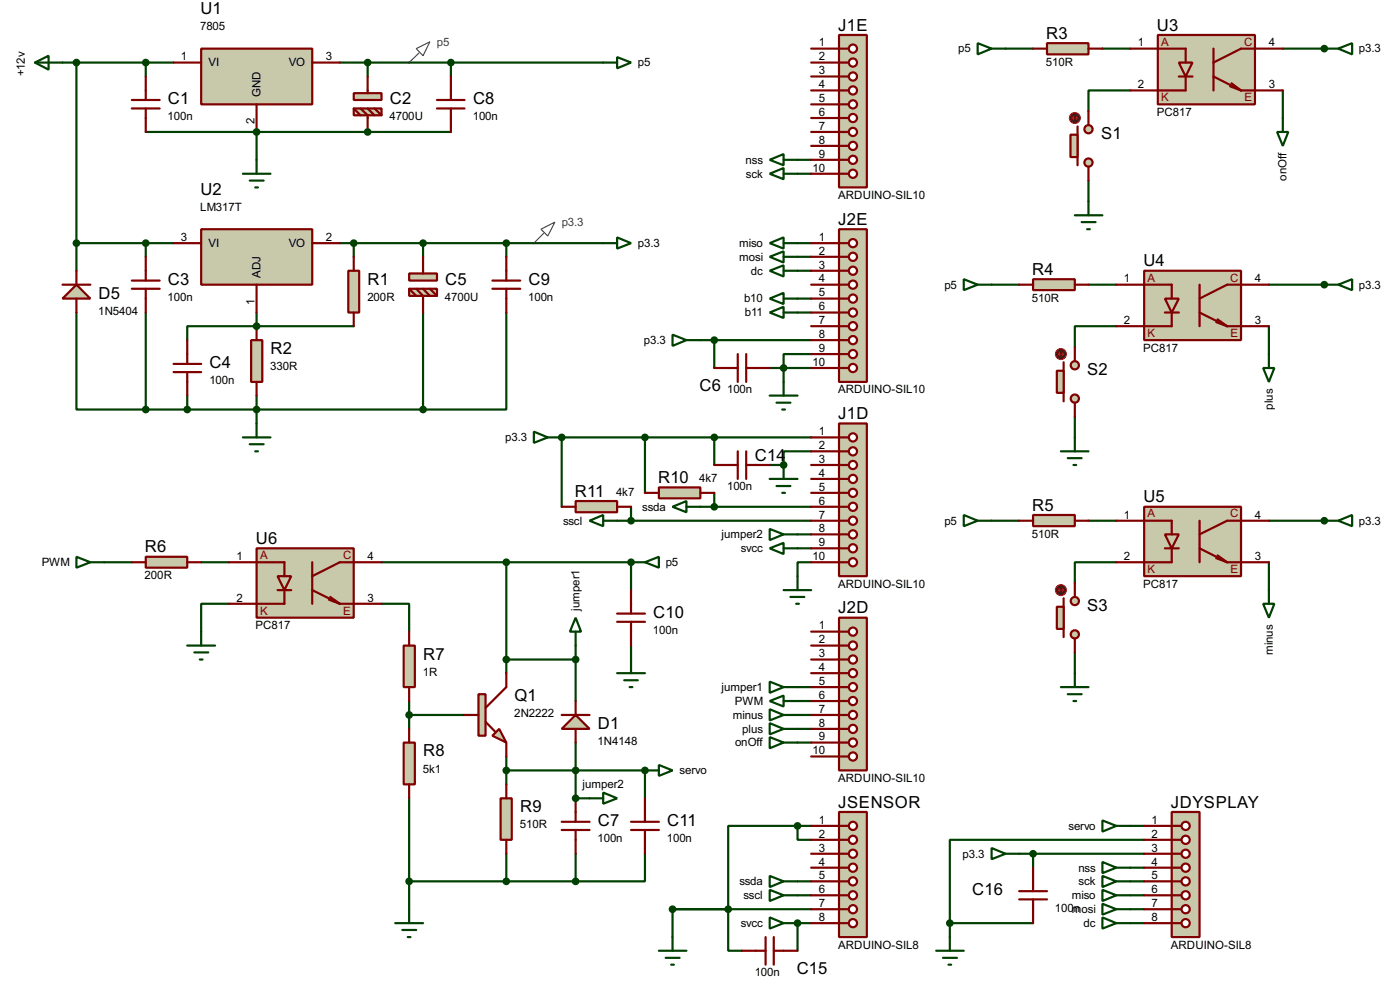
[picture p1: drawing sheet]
<svg xmlns="http://www.w3.org/2000/svg" width="256mm" height="180mm" viewBox="0 0 256 180" stroke-linecap="round" stroke-linejoin="round" font-family="sans-serif">
<path d="M31.8 11.5h-5.1v2.5M62.3 11.5h5.1v2.5M47 24.2v5.1" fill="none" stroke="#004000" stroke-width=".4"/>
<circle cx="47" cy="24.2" r=".2" fill="#004000"/>
<path d="M67.4 11.5h7.6M26.7 24.2h20.3M31.8 44.5h-5.1v2.5M47 57.2v2.5M62.3 44.5h15.2v2.5M77.5 57.2v17.8h-43.2v-2.6M97.8 44.5h12.7M47 72.4v5.1" fill="none" stroke="#004000" stroke-width=".4"/>
<circle cx="47" cy="59.7" r=".2" fill="#004000"/>
<g fill="none" stroke="#004000" stroke-width=".4">
<path d="M75 11.5h35.5M82.6 11.5v2.5M184.2 8.9h5.1M202 8.9h5.1M235 16.6v5M47 24.2h20.4M64.8 59.7h-30.5v2.6M64.8 44.5v2.5M181.7 52.1h5M199.4 52.1h5.1M232.5 59.7v5.1M181.7 95.3h5"/>
<path d="M199.4 95.3h5.1M19.1 102.9h5.1M36.9 102.9h5.1M42 110.5h-5.1v5.1M69.9 110.5h5.1v5.1M69.9 102.9h22.9v20.3M232.5 102.9v5.1M75 128.3v5.1M75 130.9h10.1M92.8 138.5v5.1M105.5 135.9v5.1h-12.7M75 146.1v20.3"/>
<path d="M92.8 156.3v5h-17.8"/>
</g>
<circle cx="67.4" cy="24.2" r=".2" fill="#004000"/>
<path d="M67.4 24.2h15.2M92.8 57.2v17.8h-15.3M92.8 102.9h22.8" fill="none" stroke="#004000" stroke-width=".4"/>
<circle cx="115.6" cy="102.9" r=".2" fill="#004000"/>
<path d="M235 8.9h7.6M115.6 102.9v5.1M115.6 118.2v2.5" fill="none" stroke="#004000" stroke-width=".4"/>
<circle cx="242.6" cy="8.9" r=".2" fill="#004000"/>
<path d="M232.5 52.1h10.1" fill="none" stroke="#004000" stroke-width=".4"/>
<circle cx="242.6" cy="52.1" r=".2" fill="#004000"/>
<path d="M232.5 95.3h10.1" fill="none" stroke="#004000" stroke-width=".4"/>
<circle cx="242.6" cy="95.3" r=".2" fill="#004000"/>
<g fill="none" stroke="#004000" stroke-width=".4">
<path d="M11.5 11.5h15.2M146.1 29.3h2.5M146.1 31.8h2.5M14 57.2v17.8h12.7M26.7 57.2v17.8M77.5 44.5h20.3M92.8 44.5v2.5M146.1 44.5h2.5M146.1 47h2.5M146.1 49.6h2.5M146.1 54.7h2.5M146.1 57.2h2.5"/>
<path d="M26.7 75h7.6M128.3 62.3h20.3M130.9 62.3v5.1M141 67.4h7.6M148.6 64.8h-5v5.1M148.6 82.6h-5v2.5M146.1 100.4h2.5M146.1 135.9h2.5M146.1 133.4h2.5M146.1 130.9h2.5M146.1 128.3h2.5M146.1 151.2v2.5h2.5"/>
<path d="M146.1 151.2h-12.7v15.2h-10.2v5.1M146.1 151.2h2.5M207.1 151.2h2.5M207.1 158.8h2.5M146.1 161.3h2.5M146.1 163.9h2.5M207.1 161.3h2.5M207.1 163.9h2.5M207.1 166.4h2.5M207.1 169h2.5"/>
</g>
<circle cx="143.6" cy="85.1" r=".2" fill="#004000"/>
<path d="M141 85.1h2.6M148.6 80.1h-17.7v5M146.1 169h2.5" fill="none" stroke="#004000" stroke-width=".4"/>
<circle cx="146.1" cy="169" r=".2" fill="#004000"/>
<g fill="none" stroke="#004000" stroke-width=".4">
<path d="M102.9 80.1h28M113.1 95.3h35.5M115.6 92.8v2.5M118.2 80.1v10.1M128.3 92.8h20.3M130.9 90.2v2.6M186.7 156.3h22.9M189.3 156.3v2.5M209.6 153.7h-35.6v15.3M123.2 166.4h25.4M133.4 166.4v7.6h2.5M146.1 169v5"/>
<path d="M174 169v2.5M174 169h15.3"/>
</g>
<circle cx="102.9" cy="80.1" r=".2" fill="#004000"/>
<path d="M14 11.5v38.1M14 44.5h12.7M102.9 80.1v12.7M105.5 118.2v10.1M92.8 120.7h12.7M146.1 125.8h2.5M105.5 141v5.1" fill="none" stroke="#004000" stroke-width=".4"/>
<circle cx="105.5" cy="146.1" r=".2" fill="#004000"/>
<path d="M207.1 16.6h-7.7v3.8M199.4 33.1v3.8M204.5 59.7h-7.6v3.9M196.9 76.3v3.8M146.1 97.8h2.5M196.9 119.4v3.8M204.5 102.9h-7.6v3.8M105.5 146.1h2.5M105.5 141h12.7" fill="none" stroke="#004000" stroke-width=".4"/>
<circle cx="118.2" cy="141" r=".2" fill="#004000"/>
<path d="M148.6 102.9h-2.5v2.6M105.5 156.3v5M118.2 156.3v5h-12.7M118.2 141v5.1M92.8 161.3h12.7" fill="none" stroke="#004000" stroke-width=".4"/>
<path d="M36.9 8.9h20.3v10.2h-20.3z" fill="#c8c8aa" stroke="#800000" stroke-width=".4"/>
<path d="M24.2 18.3h5.1M24.2 19.9h5.1M26.7 14v4.3M26.7 19.9v4.3M31.8 11.5h5.1M47 19.1v5.1M57.2 11.5h5.1" fill="none" stroke="#800000" stroke-width=".4"/>
<path d="M6.4 11.5l2.5-1.3v2.6zM6.4 11.5h5.1" fill="none" stroke="#004000" stroke-width=".4"/>
<circle cx="26.7" cy="11.5" r=".5" fill="#004000" stroke="#004000" stroke-width=".4"/>
<g fill="#c8c8aa" stroke="#800000" stroke-width=".4">
<path d="M64.8 17.1h5.1v1.2h-5.1z"/>
<path d="M64.8 19.9h5.1v1.2h-5.1z"/>
</g>
<path d="M64.8 19.9l1.3 1.2M66.1 19.9l1.3 1.2v3.1M67.4 14v3.1M67.4 19.9l1.2 1.2M68.6 19.9l1.3 1.2" fill="none" stroke="#800000" stroke-width=".4"/>
<path d="M110.5 11.5h2.6M113.1 10.5l2.5 1-2.5 1zM44.5 31.8h5.1M45.8 33.1h2.5M46.8 34.3h.5M47 29.3v2.5" fill="none" stroke="#004000" stroke-width=".4"/>
<g fill="#004000" stroke="#004000" stroke-width=".4">
<circle cx="67.3" cy="11.5" r=".5"/>
<circle cx="47" cy="24.2" r=".5"/>
</g>
<path d="M36.9 42h20.3v10.1h-20.3z" fill="#c8c8aa" stroke="#800000" stroke-width=".4"/>
<path d="M24.2 52.9h5.1M24.2 51.4h5.1M26.7 47v4.4M26.7 52.9v4.3M31.8 44.5h5.1M47 52.1v5.1M57.2 44.5h5.1M31.8 66.6h5.1M31.8 68.1h5.1M34.3 62.3v4.3M34.3 68.1v4.3" fill="none" stroke="#800000" stroke-width=".4"/>
<g fill="#004000" stroke="#004000" stroke-width=".4">
<circle cx="26.7" cy="44.5" r=".5"/>
<circle cx="47" cy="75" r=".5"/>
<circle cx="34.3" cy="75" r=".5"/>
</g>
<path d="M47 77.5v2.6M44.5 80.1h5.1M45.8 81.3h2.5M46.8 82.6h.5" fill="none" stroke="#004000" stroke-width=".4"/>
<g fill="#c8c8aa" stroke="#800000" stroke-width=".4">
<path d="M75 50.1h5.1v1.3h-5.1z"/>
<path d="M75 52.9h5.1v1.3h-5.1z"/>
</g>
<path d="M75 52.9l1.3 1.3M76.3 52.9l1.2 1.3v3M77.5 47v3.1M77.5 52.9l1.3 1.3M78.8 52.9l1.3 1.3" fill="none" stroke="#800000" stroke-width=".4"/>
<path d="M110.5 44.5h2.6M113.1 43.5l2.5 1-2.5 1z" fill="none" stroke="#004000" stroke-width=".4"/>
<g fill="#004000" stroke="#004000" stroke-width=".4">
<circle cx="77.5" cy="75" r=".5"/>
<circle cx="64.8" cy="44.5" r=".5"/>
<circle cx="77.5" cy="44.5" r=".5"/>
</g>
<path d="M76.3 8.9l2.5-1.2-1.3 2.5zM76.8 9.7l-1.8 1.8M99.1 42l2.6-1.3-1.3 2.5zM99.6 42.7l-1.8 1.8" fill="none" stroke="#0000c0" stroke-width=".2"/>
<path d="M46 62.3h2.1v7.6h-2.1z" fill="#c8c8aa" stroke="#800000" stroke-width=".4"/>
<path d="M47 59.7v2.6M47 69.9v2.5" fill="none" stroke="#800000" stroke-width=".4"/>
<circle cx="47" cy="59.7" r=".5" fill="#004000" stroke="#004000" stroke-width=".4"/>
<path d="M63.8 49.6h2v7.6h-2z" fill="#c8c8aa" stroke="#800000" stroke-width=".4"/>
<path d="M64.8 47v2.6M64.8 57.2v2.5" fill="none" stroke="#800000" stroke-width=".4"/>
<path d="M212.1 6.4h17.8v12.7h-17.8z" fill="#c8c8aa" stroke="#800000" stroke-width=".4"/>
<path d="M216 11.5h2.5l-1.3 2.5z" fill="#c8c8aa" stroke="#800000" stroke-width=".4"/>
<path d="M207.1 8.9h10.1v2.6M216 14h2.5M217.2 14v2.6h-10.1M222.3 8.9v7.7M222.3 14l5.1 2.6M225.4 15.8l2 .8M225.6 15.3l1.8 1.3M227.4 16.6h7.6M235 8.9h-7.6l-5.1 2.6" fill="none" stroke="#800000" stroke-width=".4"/>
<path d="M191.8 7.9h7.6v2.1h-7.6z" fill="#c8c8aa" stroke="#800000" stroke-width=".4"/>
<path d="M189.3 8.9h2.5M199.4 8.9h2.6" fill="none" stroke="#800000" stroke-width=".4"/>
<path d="M179.1 7.9l2.6 1-2.6 1.1zM181.7 8.9h2.5M242.6 8.9h2.6M245.2 8.9l2.5-1v2.1zM196.9 39.4h5.1M199.4 36.9v2.5M234 24.2h2l-1 2.5zM235 21.6v2.6M198.2 40.7h2.5M199.2 42h.5" fill="none" stroke="#004000" stroke-width=".4"/>
<path d="M209.6 49.6h17.8v12.7h-17.8z" fill="#c8c8aa" stroke="#800000" stroke-width=".4"/>
<path d="M213.4 54.7h2.6l-1.3 2.5z" fill="#c8c8aa" stroke="#800000" stroke-width=".4"/>
<path d="M204.5 52.1h10.2v2.6M213.4 57.2h2.6M214.7 57.2v2.5h-10.2M219.8 52.1v7.6M219.8 57.2l5 2.5M222.8 59l2 .7M223.1 58.5l1.7 1.2M224.8 59.7h7.7M232.5 52.1h-7.7l-5 2.6" fill="none" stroke="#800000" stroke-width=".4"/>
<path d="M189.3 51.1h7.6v2h-7.6z" fill="#c8c8aa" stroke="#800000" stroke-width=".4"/>
<path d="M186.7 52.1h2.6M196.9 52.1h2.5" fill="none" stroke="#800000" stroke-width=".4"/>
<path d="M176.6 51.1l2.5 1-2.5 1zM179.1 52.1h2.6M242.6 52.1h2.6M245.2 52.1l2.5-1v2zM231.4 67.4h2.1l-1 2.5zM232.5 64.8v2.6M194.4 82.6h5M195.6 83.9h2.6M196.7 85.1h.5M196.9 80.1v2.5" fill="none" stroke="#004000" stroke-width=".4"/>
<path d="M209.6 92.8h17.8v12.7h-17.8z" fill="#c8c8aa" stroke="#800000" stroke-width=".4"/>
<path d="M213.4 97.8h2.6l-1.3 2.6z" fill="#c8c8aa" stroke="#800000" stroke-width=".4"/>
<path d="M204.5 95.3h10.2v2.5M219.8 95.3v7.6M232.5 95.3h-7.7l-5 2.5M213.4 100.4h2.6M214.7 100.4v2.5h-10.2M219.8 100.4l5 2.5M222.8 102.2l2 .7M223.1 101.7l1.7 1.2M224.8 102.9h7.7" fill="none" stroke="#800000" stroke-width=".4"/>
<path d="M189.3 94.3h7.6v2h-7.6z" fill="#c8c8aa" stroke="#800000" stroke-width=".4"/>
<path d="M186.7 95.3h2.6M196.9 95.3h2.5" fill="none" stroke="#800000" stroke-width=".4"/>
<path d="M176.6 94.3l2.5 1-2.5 1zM179.1 95.3h2.6M242.6 95.3h2.6M245.2 95.3l2.5-1v2zM231.4 110.5h2.1l-1 2.6zM232.5 108v2.5M194.4 125.8h5M195.6 127.1h2.6M196.7 128.3h.5M196.9 123.2v2.6" fill="none" stroke="#004000" stroke-width=".4"/>
<path d="M47 100.4h17.8v12.7h-17.8z" fill="#c8c8aa" stroke="#800000" stroke-width=".4"/>
<path d="M50.9 105.5h2.5l-1.3 2.5z" fill="#c8c8aa" stroke="#800000" stroke-width=".4"/>
<path d="M42 102.9h10.1v2.6M50.9 108h2.5M52.1 108v2.5h-10.1M57.2 102.9v7.6M57.2 108l5.1 2.5M60.3 109.8l2 .7M60.5 109.3l1.8 1.2M62.3 110.5h7.6M69.9 102.9h-7.6l-5.1 2.6" fill="none" stroke="#800000" stroke-width=".4"/>
<path d="M26.7 101.9h7.6v2h-7.6z" fill="#c8c8aa" stroke="#800000" stroke-width=".4"/>
<path d="M24.2 102.9h2.5M34.3 102.9h2.6" fill="none" stroke="#800000" stroke-width=".4"/>
<path d="M14 101.9l2.6 1-2.6 1zM16.6 102.9h2.5M34.3 118.2h5.1M35.6 119.4h2.6M36.9 115.6v2.6M115.6 102.9h2.6M118.2 102.9l2.5-1v2zM36.6 120.7h.5" fill="none" stroke="#004000" stroke-width=".4"/>
<path d="M74 118.2h2v7.6h-2z" fill="#c8c8aa" stroke="#800000" stroke-width=".4"/>
<path d="M75 115.6v2.6M75 125.8v2.5" fill="none" stroke="#800000" stroke-width=".4"/>
<path d="M74 135.9h2v7.7h-2z" fill="#c8c8aa" stroke="#800000" stroke-width=".4"/>
<path d="M75 133.4v2.5M75 143.6v2.5" fill="none" stroke="#800000" stroke-width=".4"/>
<path d="M72.4 169h5.1M73.7 170.2h2.6M74.7 171.5h.5M75 166.4v2.6" fill="none" stroke="#004000" stroke-width=".4"/>
<path d="M90.2 134.7l1.3-1.3 1.3 2.5z" fill="#c8c8aa" stroke="#800000" stroke-width=".4"/>
<path d="M87.7 127.1h1.3v7.6h-1.3z" fill="#c8c8aa" stroke="#800000" stroke-width=".4"/>
<path d="M85.1 130.9h2.6M89 132.1l1.7 1.8M92.8 123.2v2.6l-3.8 3.8M92.8 135.9v2.6" fill="none" stroke="#800000" stroke-width=".4"/>
<circle cx="74.9" cy="130.9" r=".5" fill="#004000" stroke="#004000" stroke-width=".4"/>
<path d="M91.7 146.1h2.1v7.6h-2.1z" fill="#c8c8aa" stroke="#800000" stroke-width=".4"/>
<path d="M92.8 143.6v2.5M92.8 153.7v2.6M102.9 150.4h5.1M102.9 151.9h5.1M105.5 146.1v4.3M105.5 151.9v4.4" fill="none" stroke="#800000" stroke-width=".4"/>
<g fill="#004000" stroke="#004000" stroke-width=".4">
<circle cx="74.9" cy="161.3" r=".5"/>
<circle cx="92.7" cy="141" r=".5"/>
<circle cx="92.7" cy="161.3" r=".5"/>
</g>
<path d="M105.5 130.9l2.5 2.5h-5.1z" fill="#c8c8aa" stroke="#800000" stroke-width=".4"/>
<path d="M102.9 130.9h5.1M105.5 128.3v2.6M105.5 133.4v2.5" fill="none" stroke="#800000" stroke-width=".4"/>
<g fill="#004000" stroke="#004000" stroke-width=".4">
<circle cx="105.4" cy="141" r=".5"/>
<circle cx="92.7" cy="120.7" r=".5"/>
<circle cx="92.7" cy="102.9" r=".5"/>
</g>
<path d="M118.2 141h2.5M120.7 140l2.5 1-2.5 1z" fill="none" stroke="#004000" stroke-width=".4"/>
<path d="M153.7 6.4h5.1v27.9h-5.1z" fill="#c8c8aa" stroke="#800000" stroke-width=".4"/>
<path d="M153.7 8.9h1.8" fill="none" stroke="#800000" stroke-width=".4"/>
<circle cx="156.2" cy="8.9" r=".75" fill="#feffff" stroke="#800000" stroke-width=".4"/>
<path d="M153.7 11.5h1.8" fill="none" stroke="#800000" stroke-width=".4"/>
<circle cx="156.2" cy="11.5" r=".75" fill="#feffff" stroke="#800000" stroke-width=".4"/>
<path d="M153.7 14h1.8" fill="none" stroke="#800000" stroke-width=".4"/>
<circle cx="156.2" cy="14" r=".75" fill="#feffff" stroke="#800000" stroke-width=".4"/>
<path d="M153.7 16.6h1.8" fill="none" stroke="#800000" stroke-width=".4"/>
<circle cx="156.2" cy="16.6" r=".75" fill="#feffff" stroke="#800000" stroke-width=".4"/>
<path d="M153.7 19.1h1.8" fill="none" stroke="#800000" stroke-width=".4"/>
<circle cx="156.2" cy="19.1" r=".75" fill="#feffff" stroke="#800000" stroke-width=".4"/>
<path d="M153.7 21.6h1.8" fill="none" stroke="#800000" stroke-width=".4"/>
<circle cx="156.2" cy="21.6" r=".75" fill="#feffff" stroke="#800000" stroke-width=".4"/>
<path d="M153.7 24.2h1.8" fill="none" stroke="#800000" stroke-width=".4"/>
<circle cx="156.2" cy="24.2" r=".75" fill="#feffff" stroke="#800000" stroke-width=".4"/>
<path d="M153.7 26.7h1.8" fill="none" stroke="#800000" stroke-width=".4"/>
<circle cx="156.2" cy="26.7" r=".75" fill="#feffff" stroke="#800000" stroke-width=".4"/>
<path d="M153.7 29.3h1.8" fill="none" stroke="#800000" stroke-width=".4"/>
<circle cx="156.2" cy="29.3" r=".75" fill="#feffff" stroke="#800000" stroke-width=".4"/>
<path d="M153.7 31.8h1.8" fill="none" stroke="#800000" stroke-width=".4"/>
<circle cx="156.2" cy="31.8" r=".75" fill="#feffff" stroke="#800000" stroke-width=".4"/>
<path d="M148.6 8.9h5.1M148.6 11.5h5.1M148.6 14h5.1M148.6 16.6h5.1M148.6 19.1h5.1M148.6 21.6h5.1M148.6 24.2h5.1M148.6 26.7h5.1M148.6 29.3h5.1M148.6 31.8h5.1" fill="none" stroke="#800000" stroke-width=".4"/>
<path d="M153.7 42h5.1v27.9h-5.1z" fill="#c8c8aa" stroke="#800000" stroke-width=".4"/>
<path d="M153.7 44.5h1.8" fill="none" stroke="#800000" stroke-width=".4"/>
<circle cx="156.2" cy="44.5" r=".75" fill="#feffff" stroke="#800000" stroke-width=".4"/>
<path d="M153.7 47h1.8" fill="none" stroke="#800000" stroke-width=".4"/>
<circle cx="156.2" cy="47" r=".75" fill="#feffff" stroke="#800000" stroke-width=".4"/>
<path d="M153.7 49.6h1.8" fill="none" stroke="#800000" stroke-width=".4"/>
<circle cx="156.2" cy="49.6" r=".75" fill="#feffff" stroke="#800000" stroke-width=".4"/>
<path d="M153.7 52.1h1.8" fill="none" stroke="#800000" stroke-width=".4"/>
<circle cx="156.2" cy="52.1" r=".75" fill="#feffff" stroke="#800000" stroke-width=".4"/>
<path d="M153.7 54.7h1.8" fill="none" stroke="#800000" stroke-width=".4"/>
<circle cx="156.2" cy="54.7" r=".75" fill="#feffff" stroke="#800000" stroke-width=".4"/>
<path d="M153.7 57.2h1.8" fill="none" stroke="#800000" stroke-width=".4"/>
<circle cx="156.2" cy="57.2" r=".75" fill="#feffff" stroke="#800000" stroke-width=".4"/>
<path d="M153.7 59.7h1.8" fill="none" stroke="#800000" stroke-width=".4"/>
<circle cx="156.2" cy="59.7" r=".75" fill="#feffff" stroke="#800000" stroke-width=".4"/>
<path d="M153.7 62.3h1.8" fill="none" stroke="#800000" stroke-width=".4"/>
<circle cx="156.2" cy="62.3" r=".75" fill="#feffff" stroke="#800000" stroke-width=".4"/>
<path d="M153.7 64.8h1.8" fill="none" stroke="#800000" stroke-width=".4"/>
<circle cx="156.2" cy="64.8" r=".75" fill="#feffff" stroke="#800000" stroke-width=".4"/>
<path d="M153.7 67.4h1.8" fill="none" stroke="#800000" stroke-width=".4"/>
<circle cx="156.2" cy="67.4" r=".75" fill="#feffff" stroke="#800000" stroke-width=".4"/>
<path d="M148.6 44.5h5.1M148.6 47h5.1M148.6 49.6h5.1M148.6 52.1h5.1M148.6 54.7h5.1M148.6 57.2h5.1M148.6 59.7h5.1M148.6 62.3h5.1M148.6 64.8h5.1M148.6 67.4h5.1" fill="none" stroke="#800000" stroke-width=".4"/>
<path d="M153.7 77.5h5.1v28h-5.1z" fill="#c8c8aa" stroke="#800000" stroke-width=".4"/>
<path d="M153.7 80.1h1.8" fill="none" stroke="#800000" stroke-width=".4"/>
<circle cx="156.2" cy="80.1" r=".75" fill="#feffff" stroke="#800000" stroke-width=".4"/>
<path d="M153.7 82.6h1.8" fill="none" stroke="#800000" stroke-width=".4"/>
<circle cx="156.2" cy="82.6" r=".75" fill="#feffff" stroke="#800000" stroke-width=".4"/>
<path d="M153.7 85.1h1.8" fill="none" stroke="#800000" stroke-width=".4"/>
<circle cx="156.2" cy="85.1" r=".75" fill="#feffff" stroke="#800000" stroke-width=".4"/>
<path d="M153.7 87.7h1.8" fill="none" stroke="#800000" stroke-width=".4"/>
<circle cx="156.2" cy="87.7" r=".75" fill="#feffff" stroke="#800000" stroke-width=".4"/>
<path d="M153.7 90.2h1.8" fill="none" stroke="#800000" stroke-width=".4"/>
<circle cx="156.2" cy="90.2" r=".75" fill="#feffff" stroke="#800000" stroke-width=".4"/>
<path d="M153.7 92.8h1.8" fill="none" stroke="#800000" stroke-width=".4"/>
<circle cx="156.2" cy="92.8" r=".75" fill="#feffff" stroke="#800000" stroke-width=".4"/>
<path d="M153.7 95.3h1.8" fill="none" stroke="#800000" stroke-width=".4"/>
<circle cx="156.2" cy="95.3" r=".75" fill="#feffff" stroke="#800000" stroke-width=".4"/>
<path d="M153.7 97.8h1.8" fill="none" stroke="#800000" stroke-width=".4"/>
<circle cx="156.2" cy="97.8" r=".75" fill="#feffff" stroke="#800000" stroke-width=".4"/>
<path d="M153.7 100.4h1.8" fill="none" stroke="#800000" stroke-width=".4"/>
<circle cx="156.2" cy="100.4" r=".75" fill="#feffff" stroke="#800000" stroke-width=".4"/>
<path d="M153.7 102.9h1.8" fill="none" stroke="#800000" stroke-width=".4"/>
<circle cx="156.2" cy="102.9" r=".75" fill="#feffff" stroke="#800000" stroke-width=".4"/>
<path d="M148.6 80.1h5.1M148.6 82.6h5.1M148.6 85.1h5.1M148.6 87.7h5.1M148.6 90.2h5.1M148.6 92.8h5.1M148.6 95.3h5.1M148.6 97.8h5.1M148.6 100.4h5.1M148.6 102.9h5.1" fill="none" stroke="#800000" stroke-width=".4"/>
<path d="M153.7 113.1h5.1v27.9h-5.1z" fill="#c8c8aa" stroke="#800000" stroke-width=".4"/>
<path d="M153.7 115.6h1.8" fill="none" stroke="#800000" stroke-width=".4"/>
<circle cx="156.2" cy="115.6" r=".75" fill="#feffff" stroke="#800000" stroke-width=".4"/>
<path d="M153.7 118.2h1.8" fill="none" stroke="#800000" stroke-width=".4"/>
<circle cx="156.2" cy="118.2" r=".75" fill="#feffff" stroke="#800000" stroke-width=".4"/>
<path d="M153.7 120.7h1.8" fill="none" stroke="#800000" stroke-width=".4"/>
<circle cx="156.2" cy="120.7" r=".75" fill="#feffff" stroke="#800000" stroke-width=".4"/>
<path d="M153.7 123.2h1.8" fill="none" stroke="#800000" stroke-width=".4"/>
<circle cx="156.2" cy="123.2" r=".75" fill="#feffff" stroke="#800000" stroke-width=".4"/>
<path d="M153.7 125.8h1.8" fill="none" stroke="#800000" stroke-width=".4"/>
<circle cx="156.2" cy="125.8" r=".75" fill="#feffff" stroke="#800000" stroke-width=".4"/>
<path d="M153.7 128.3h1.8" fill="none" stroke="#800000" stroke-width=".4"/>
<circle cx="156.2" cy="128.3" r=".75" fill="#feffff" stroke="#800000" stroke-width=".4"/>
<path d="M153.7 130.9h1.8" fill="none" stroke="#800000" stroke-width=".4"/>
<circle cx="156.2" cy="130.9" r=".75" fill="#feffff" stroke="#800000" stroke-width=".4"/>
<path d="M153.7 133.4h1.8" fill="none" stroke="#800000" stroke-width=".4"/>
<circle cx="156.2" cy="133.4" r=".75" fill="#feffff" stroke="#800000" stroke-width=".4"/>
<path d="M153.7 135.9h1.8" fill="none" stroke="#800000" stroke-width=".4"/>
<circle cx="156.2" cy="135.9" r=".75" fill="#feffff" stroke="#800000" stroke-width=".4"/>
<path d="M153.7 138.5h1.8" fill="none" stroke="#800000" stroke-width=".4"/>
<circle cx="156.2" cy="138.5" r=".75" fill="#feffff" stroke="#800000" stroke-width=".4"/>
<g fill="none" stroke="#800000" stroke-width=".4">
<path d="M80.1 19.9h5M80.1 18.3h5M82.6 14v4.3M82.6 19.9v4.3M90.2 52.9h5.1M90.2 51.4h5.1M92.8 47v4.4M92.8 52.9v4.3M113.1 113.8h5.1M113.1 112.3h5.1M115.6 108v4.3M115.6 113.8v4.4"/>
<path d="M148.6 115.6h5.1M148.6 118.2h5.1M148.6 120.7h5.1M148.6 123.2h5.1M148.6 125.8h5.1M148.6 128.3h5.1M148.6 130.9h5.1M148.6 133.4h5.1M148.6 135.9h5.1M148.6 138.5h5.1"/>
</g>
<g fill="#004000" stroke="#004000" stroke-width=".4">
<circle cx="82.6" cy="11.5" r=".5"/>
<circle cx="67.3" cy="24.2" r=".5"/>
<circle cx="115.6" cy="102.9" r=".5"/>
<circle cx="242.6" cy="8.9" r=".5"/>
<circle cx="242.6" cy="52.1" r=".5"/>
<circle cx="242.6" cy="95.3" r=".5"/>
</g>
<path d="M113.1 123.2h5.1M114.4 124.5h2.5M115.4 125.8h.5M115.6 120.7v2.5M141 134.9l2.6 1-2.6 1.1zM141 132.4l2.6 1-2.6 1zM141 129.8l2.6 1.1-2.6 1zM141 128.3l2.6-1v2zM143.6 135.9h2.5M143.6 133.4h2.5M143.6 130.9h2.5M143.6 128.3h2.5" fill="none" stroke="#004000" stroke-width=".4"/>
<path d="M153.7 148.6h5.1v22.9h-5.1z" fill="#c8c8aa" stroke="#800000" stroke-width=".4"/>
<path d="M153.7 151.2h1.8" fill="none" stroke="#800000" stroke-width=".4"/>
<circle cx="156.2" cy="151.2" r=".75" fill="#feffff" stroke="#800000" stroke-width=".4"/>
<path d="M153.7 153.7h1.8" fill="none" stroke="#800000" stroke-width=".4"/>
<circle cx="156.2" cy="153.7" r=".75" fill="#feffff" stroke="#800000" stroke-width=".4"/>
<path d="M153.7 156.3h1.8" fill="none" stroke="#800000" stroke-width=".4"/>
<circle cx="156.2" cy="156.3" r=".75" fill="#feffff" stroke="#800000" stroke-width=".4"/>
<path d="M153.7 158.8h1.8" fill="none" stroke="#800000" stroke-width=".4"/>
<circle cx="156.2" cy="158.8" r=".75" fill="#feffff" stroke="#800000" stroke-width=".4"/>
<path d="M153.7 161.3h1.8" fill="none" stroke="#800000" stroke-width=".4"/>
<circle cx="156.2" cy="161.3" r=".75" fill="#feffff" stroke="#800000" stroke-width=".4"/>
<path d="M153.7 163.9h1.8" fill="none" stroke="#800000" stroke-width=".4"/>
<circle cx="156.2" cy="163.9" r=".75" fill="#feffff" stroke="#800000" stroke-width=".4"/>
<path d="M153.7 166.4h1.8" fill="none" stroke="#800000" stroke-width=".4"/>
<circle cx="156.2" cy="166.4" r=".75" fill="#feffff" stroke="#800000" stroke-width=".4"/>
<path d="M153.7 169h1.8" fill="none" stroke="#800000" stroke-width=".4"/>
<circle cx="156.2" cy="169" r=".75" fill="#feffff" stroke="#800000" stroke-width=".4"/>
<path d="M148.6 151.2h5.1M148.6 153.7h5.1M148.6 156.3h5.1M148.6 158.8h5.1M148.6 161.3h5.1M148.6 163.9h5.1M148.6 166.4h5.1M148.6 169h5.1" fill="none" stroke="#800000" stroke-width=".4"/>
<path d="M120.7 174h5.1M122 175.3h2.5M123 176.6h.5M123.2 171.5v2.5M141 160.3l2.6 1-2.6 1.1zM141 162.9l2.6 1-2.6 1zM141 167.9l2.6 1.1-2.6 1zM143.6 161.3h2.5M143.6 163.9h2.5M143.6 169h2.5" fill="none" stroke="#004000" stroke-width=".4"/>
<g fill="#004000" stroke="#004000" stroke-width=".4">
<circle cx="146.1" cy="151.2" r=".5"/>
<circle cx="123.2" cy="166.4" r=".5"/>
</g>
<path d="M214.7 148.6h5.1v22.9h-5.1z" fill="#c8c8aa" stroke="#800000" stroke-width=".4"/>
<path d="M214.7 151.2h1.8" fill="none" stroke="#800000" stroke-width=".4"/>
<circle cx="217.2" cy="151.2" r=".75" fill="#feffff" stroke="#800000" stroke-width=".4"/>
<path d="M214.7 153.7h1.8" fill="none" stroke="#800000" stroke-width=".4"/>
<circle cx="217.2" cy="153.7" r=".75" fill="#feffff" stroke="#800000" stroke-width=".4"/>
<path d="M214.7 156.3h1.8" fill="none" stroke="#800000" stroke-width=".4"/>
<circle cx="217.2" cy="156.3" r=".75" fill="#feffff" stroke="#800000" stroke-width=".4"/>
<path d="M214.7 158.8h1.8" fill="none" stroke="#800000" stroke-width=".4"/>
<circle cx="217.2" cy="158.8" r=".75" fill="#feffff" stroke="#800000" stroke-width=".4"/>
<path d="M214.7 161.3h1.8" fill="none" stroke="#800000" stroke-width=".4"/>
<circle cx="217.2" cy="161.3" r=".75" fill="#feffff" stroke="#800000" stroke-width=".4"/>
<path d="M214.7 163.9h1.8" fill="none" stroke="#800000" stroke-width=".4"/>
<circle cx="217.2" cy="163.9" r=".75" fill="#feffff" stroke="#800000" stroke-width=".4"/>
<path d="M214.7 166.4h1.8" fill="none" stroke="#800000" stroke-width=".4"/>
<circle cx="217.2" cy="166.4" r=".75" fill="#feffff" stroke="#800000" stroke-width=".4"/>
<path d="M214.7 169h1.8" fill="none" stroke="#800000" stroke-width=".4"/>
<circle cx="217.2" cy="169" r=".75" fill="#feffff" stroke="#800000" stroke-width=".4"/>
<path d="M209.6 151.2h5.1M209.6 153.7h5.1M209.6 156.3h5.1M209.6 158.8h5.1M209.6 161.3h5.1M209.6 163.9h5.1M209.6 166.4h5.1M209.6 169h5.1" fill="none" stroke="#800000" stroke-width=".4"/>
<g fill="none" stroke="#004000" stroke-width=".4">
<path d="M141 29.3l2.6-1.1v2.1zM141 31.8l2.6-1v2zM143.6 29.3h2.5M143.6 31.8h2.5M141 44.5l2.6-1v2zM141 47l2.6-1v2.1zM141 49.6l2.6-1v2zM141 54.7l2.6-1.1v2.1zM141 57.2l2.6-1v2zM143.6 44.5h2.5M143.6 47h2.5M143.6 49.6h2.5"/>
<path d="M143.6 54.7h2.5M143.6 57.2h2.5M108 95.3l2.5-1v2zM110.5 95.3h2.6M123.2 92.8l2.6-1.1v2.1zM125.8 92.8h2.5M141 100.4l2.6-1v2zM143.6 100.4h2.5M181.7 155.2l2.5 1.1-2.5 1zM184.2 156.3h2.5M202 150.2l2.5 1-2.5 1zM202 157.8l2.5 1-2.5 1z"/>
<path d="M204.5 151.2h2.6M204.5 158.8h2.6M171.5 174h5.1M172.8 175.3h2.5M173.8 176.6h.5M174 171.5v2.5M202 160.3l2.5 1-2.5 1.1zM202 162.9l2.5 1-2.5 1zM202 165.4l2.5 1-2.5 1zM202 167.9l2.5 1.1-2.5 1zM204.5 161.3h2.6M204.5 163.9h2.6"/>
<path d="M204.5 166.4h2.6M204.5 169h2.6"/>
</g>
<circle cx="14" cy="11.5" r=".5" fill="#004000" stroke="#004000" stroke-width=".4"/>
<path d="M11.5 54.7l2.5-2.6 2.6 2.6z" fill="#c8c8aa" stroke="#800000" stroke-width=".4"/>
<g fill="none" stroke="#800000" stroke-width=".4">
<path d="M11.5 52.1h5.1M14 49.6v2.5M14 54.7v2.5M130.9 67.4h4.3M135.2 64.8v5.1M136.7 64.8v5.1M136.7 67.4h4.3M130.9 85.1h4.3M135.2 82.6v5.1M136.7 82.6v5.1M136.7 85.1h4.3M189.3 158.8v4.3"/>
<path d="M135.9 174h4.4M140.3 171.5v5.1M141.8 171.5v5.1M141.8 174h4.3M186.7 164.6h5.1M186.7 163.1h5.1M189.3 164.6v4.4"/>
</g>
<g fill="#004000" stroke="#004000" stroke-width=".4">
<circle cx="26.7" cy="75" r=".5"/>
<circle cx="143.5" cy="67.4" r=".5"/>
<circle cx="92.7" cy="44.5" r=".5"/>
<circle cx="130.8" cy="62.3" r=".5"/>
<circle cx="143.5" cy="85.1" r=".5"/>
<circle cx="130.8" cy="80.1" r=".5"/>
<circle cx="146.1" cy="169" r=".5"/>
<circle cx="133.4" cy="166.4" r=".5"/>
<circle cx="189.2" cy="156.3" r=".5"/>
<circle cx="174" cy="169" r=".5"/>
</g>
<path d="M97.8 79l2.6 1.1-2.6 1zM123.2 61.3l2.6 1-2.6 1zM125.8 62.3h2.5M141 72.4h5.1M142.3 73.7h2.5M143.3 75h.5M143.6 69.9v2.5M100.4 80.1h2.5M141 87.7h5.1M142.3 89h2.5M143.3 90.2h.5M143.6 85.1v2.6" fill="none" stroke="#004000" stroke-width=".4"/>
<path d="M120.7 89.2h7.6v2h-7.6z" fill="#c8c8aa" stroke="#800000" stroke-width=".4"/>
<path d="M118.2 90.2h2.5M128.3 90.2h2.6" fill="none" stroke="#800000" stroke-width=".4"/>
<g fill="#004000" stroke="#004000" stroke-width=".4">
<circle cx="130.8" cy="92.8" r=".5"/>
<circle cx="118.1" cy="80.1" r=".5"/>
</g>
<path d="M105.5 91.7h7.6v2.1h-7.6z" fill="#c8c8aa" stroke="#800000" stroke-width=".4"/>
<path d="M102.9 92.8h2.6M113.1 92.8h2.5" fill="none" stroke="#800000" stroke-width=".4"/>
<g fill="#004000" stroke="#004000" stroke-width=".4">
<circle cx="115.6" cy="95.3" r=".5"/>
<circle cx="102.9" cy="80.1" r=".5"/>
<circle cx="14" cy="44.5" r=".5"/>
<circle cx="105.4" cy="120.7" r=".5"/>
<circle cx="105.4" cy="146.1" r=".5"/>
</g>
<path d="M141 96.8l2.6 1-2.6 1.1zM143.6 97.8h2.5M105.5 113.1l1 2.5h-2.1zM105.5 115.6v2.6M141 124.8l2.6 1-2.6 1zM143.6 125.8h2.5M108 146.1h2.5M110.5 145.1l2.6 1-2.6 1z" fill="none" stroke="#004000" stroke-width=".4"/>
<g fill="#c8c8aa" stroke="#800000" stroke-width=".4">
<circle cx="199.4" cy="23.7" r=".75"/>
<circle cx="199.4" cy="29.8" r=".75"/>
</g>
<path d="M197.4 23.2v7.1" fill="none" stroke="#800000" stroke-width=".4"/>
<path d="M196.1 24.7h1.3v4.1h-1.3z" fill="#c8c8aa" stroke="#800000" stroke-width=".4"/>
<path d="M199.4 20.4v2.5M199.4 30.5v2.6" fill="none" stroke="#800000" stroke-width=".4"/>
<circle cx="196.9" cy="21.6" r="1" fill="#400000" stroke="#f00" stroke-width=".2"/>
<path d="M196.4 21.6h1M196.4 21.6l.3 .3M196.7 21.4l-.3 .2M197.2 21.4l.2 .2M197.4 21.6l-.2 .3" fill="none" stroke="#f00" stroke-width=".2"/>
<g fill="#c8c8aa" stroke="#800000" stroke-width=".4">
<circle cx="196.9" cy="66.9" r=".75"/>
<circle cx="196.9" cy="73" r=".75"/>
</g>
<path d="M194.9 66.3v7.2" fill="none" stroke="#800000" stroke-width=".4"/>
<path d="M193.6 67.9h1.3v4h-1.3z" fill="#c8c8aa" stroke="#800000" stroke-width=".4"/>
<path d="M196.9 63.6v2.5M196.9 73.7v2.6" fill="none" stroke="#800000" stroke-width=".4"/>
<circle cx="194.3" cy="64.8" r="1" fill="#400000" stroke="#f00" stroke-width=".2"/>
<path d="M193.9 64.8h1M193.9 64.8l.2 .3M194.1 64.6l-.2 .2M194.6 64.6l.3 .2M194.9 64.8l-.3 .3" fill="none" stroke="#f00" stroke-width=".2"/>
<g fill="#c8c8aa" stroke="#800000" stroke-width=".4">
<circle cx="196.9" cy="110" r=".75"/>
<circle cx="196.9" cy="116.1" r=".75"/>
</g>
<path d="M194.9 109.5v7.1" fill="none" stroke="#800000" stroke-width=".4"/>
<path d="M193.6 111.1h1.3v4h-1.3z" fill="#c8c8aa" stroke="#800000" stroke-width=".4"/>
<path d="M196.9 106.7v2.6M196.9 116.9v2.5" fill="none" stroke="#800000" stroke-width=".4"/>
<circle cx="194.3" cy="108" r="1" fill="#400000" stroke="#f00" stroke-width=".2"/>
<path d="M193.9 108h1M193.9 108l.2 .3M194.1 107.8l-.2 .2M194.6 107.8l.3 .2M194.9 108l-.3 .3" fill="none" stroke="#f00" stroke-width=".2"/>
<path d="M115.6 150.4h5.1M115.6 151.9h5.1M118.2 146.1v4.3M118.2 151.9v4.4" fill="none" stroke="#800000" stroke-width=".4"/>
<g fill="#004000" stroke="#004000" stroke-width=".4">
<circle cx="118.1" cy="141" r=".5"/>
<circle cx="105.4" cy="161.3" r=".5"/>
</g>
<path d="M143.6 108h5M144.8 109.3h2.6M145.9 110.5h.5M146.1 105.5v2.5" fill="none" stroke="#004000" stroke-width=".4"/>
<g font-size="3.4">
<text x="36.7" y="2.6">U1</text>
<text x="153.6" y="5.6">J1E</text>
<text x="212" y="5.6">U3</text>
<text x="191.7" y="7.1">R3</text>
<text x="30.8" y="19.1">C1</text>
<text x="71.4" y="19.1">C2</text>
<text x="86.7" y="19.1">C8</text>
<text x="201.7" y="25.4">S1</text>
<text x="36.7" y="35.6">U2</text>
<text x="153.6" y="41.2">J2E</text>
<text x="30.8" y="52.1">C3</text>
<text x="67.4" y="52.1">R1</text>
<text x="81.6" y="52.1">C5</text>
<text x="96.8" y="52.1">C9</text>
<text x="189.1" y="50.3">R4</text>
<text x="209.5" y="48.7">U4</text>
<text x="18.1" y="54.7">D5</text>
<text x="49.6" y="64.8">R2</text>
<text x="38.4" y="67.4">C4</text>
<text x="128.2" y="71.6">C6</text>
<text x="199.2" y="68.6">S2</text>
<text x="153.6" y="76.7">J1D</text>
<text x="120.6" y="88.4">R10</text>
<text x="138.3" y="84.3">C14</text>
<text x="105.3" y="90.9">R11</text>
<text x="189.1" y="93.5">R5</text>
<text x="209.5" y="92">U5</text>
<text x="26.6" y="101.1">R6</text>
<text x="46.9" y="99.6">U6</text>
<text x="119.7" y="113.1">C10</text>
<text x="153.6" y="112.3">J2D</text>
<text x="199.2" y="111.8">S3</text>
<text x="77.5" y="120.7">R7</text>
<text x="94.3" y="128.3">Q1</text>
<text x="109.5" y="133.4">D1</text>
<text x="77.5" y="138.5">R8</text>
<text x="95.3" y="148.7">R9</text>
<text x="153.6" y="147.8">JSENSOR</text>
<text x="214.5" y="147.8">JDYSPLAY</text>
<text x="109.5" y="151.2">C7</text>
<text x="122.2" y="151.2">C11</text>
<text x="178.1" y="163.9">C16</text>
<text x="146" y="178.3">C15</text>
</g>
<g font-size="2.4">
<text x="36.7" y="5.6">7805</text>
<text x="33.2" y="11.1">1</text>
<text x="59.7" y="11.1">3</text>
<text x="150" y="8.5">1</text>
<text x="150" y="11.1">2</text>
<text x="175.6" y="9.6">p5</text>
<text x="208.5" y="8.5">1</text>
<text x="232.5" y="8.5">4</text>
<text x="249" y="9.6">p3.3</text>
<text x="4.5" y="14" transform="rotate(-90 4.5 14)">+12v</text>
<text x="38.2" y="12.2">VI</text>
<text x="47.7" y="17.8" transform="rotate(-90 47.7 17.8)">GND</text>
<text x="52.9" y="12.2">VO</text>
<text x="116.9" y="12.2">p5</text>
<text x="150" y="13.6">3</text>
<text x="150" y="16.2">4</text>
<text x="191.6" y="12">510R</text>
<text x="208.5" y="16.2">2</text>
<text x="232.5" y="16.2">3</text>
<text x="30.7" y="22">100n</text>
<text x="46.6" y="22.8" transform="rotate(-90 46.6 22.8)">2</text>
<text x="71.4" y="22">4700U</text>
<text x="86.6" y="22">100n</text>
<text x="150" y="18.7">5</text>
<text x="150" y="21.2">6</text>
<text x="150" y="23.8">7</text>
<text x="211.9" y="21.2">PC817</text>
<text x="136.6" y="30">nss</text>
<text x="150" y="26.3">8</text>
<text x="150" y="28.9">9</text>
<text x="136.7" y="32.5">sck</text>
<text x="148.9" y="31.4">10</text>
<text x="235.7" y="33" transform="rotate(-90 235.7 33)">onOf</text>
<text x="36.7" y="38.6">LM317T</text>
<text x="153.5" y="36.4">ARDUINO-SIL10</text>
<text x="33.2" y="44.1">3</text>
<text x="38.2" y="45.2">VI</text>
<text x="52.9" y="45.2">VO</text>
<text x="59.7" y="44.1">2</text>
<text x="116.9" y="45.2">p3.3</text>
<text x="135.4" y="45.2">miso</text>
<text x="135.4" y="47.7">mosi</text>
<text x="150" y="44.1">1</text>
<text x="150" y="46.6">2</text>
<text x="47.7" y="50.8" transform="rotate(-90 47.7 50.8)">ADJ</text>
<text x="137.6" y="50.3">dc</text>
<text x="150" y="49.2">3</text>
<text x="150" y="51.7">4</text>
<text x="173" y="52.8">p5</text>
<text x="205.9" y="51.7">1</text>
<text x="229.9" y="51.7">4</text>
<text x="249" y="52.8">p3.3</text>
<text x="18" y="57.6">1N5404</text>
<text x="30.7" y="55">100n</text>
<text x="46.6" y="55.8" transform="rotate(-90 46.6 55.8)">1</text>
<text x="67.3" y="55">200R</text>
<text x="81.5" y="55">4700U</text>
<text x="96.8" y="55">100n</text>
<text x="136.3" y="55.4">b10</text>
<text x="136.5" y="57.9">b11</text>
<text x="150" y="54.3">5</text>
<text x="150" y="56.8">6</text>
<text x="150" y="59.3">7</text>
<text x="189.1" y="55.2">510R</text>
<text x="205.9" y="59.3">2</text>
<text x="229.9" y="59.3">3</text>
<text x="118" y="63">p3.3</text>
<text x="150" y="61.9">8</text>
<text x="150" y="64.4">9</text>
<text x="209.4" y="64.4">PC817</text>
<text x="38.4" y="70.3">100n</text>
<text x="49.5" y="67.7">330R</text>
<text x="133.2" y="72">100n</text>
<text x="148.9" y="67">10</text>
<text x="153.5" y="72">ARDUINO-SIL10</text>
<text x="233.2" y="75" transform="rotate(-90 233.2 75)">plus</text>
<text x="92.6" y="80.8">p3.3</text>
<text x="150" y="79.7">1</text>
<text x="150" y="82.2">2</text>
<text x="128.1" y="88.2">4k7</text>
<text x="133.2" y="89.8">100n</text>
<text x="150" y="84.7">3</text>
<text x="150" y="87.3">4</text>
<text x="150" y="89.8">5</text>
<text x="112.9" y="90.8">4k7</text>
<text x="117.7" y="93.5">ssda</text>
<text x="150" y="92.4">6</text>
<text x="150" y="94.9">7</text>
<text x="205.9" y="94.9">1</text>
<text x="229.9" y="94.9">4</text>
<text x="103.2" y="96">sscl</text>
<text x="132.2" y="98.5">jumper2</text>
<text x="135.7" y="101.1">svcc</text>
<text x="150" y="97.4">8</text>
<text x="150" y="100">9</text>
<text x="173" y="96">p5</text>
<text x="189.1" y="98.4">510R</text>
<text x="249" y="96">p3.3</text>
<text x="7.6" y="103.6">PWM</text>
<text x="26.5" y="106">200R</text>
<text x="43.4" y="102.5">1</text>
<text x="67.4" y="102.5">4</text>
<text x="122" y="103.6">p5</text>
<text x="148.9" y="102.5">10</text>
<text x="153.5" y="107.6">ARDUINO-SIL10</text>
<text x="205.9" y="102.5">2</text>
<text x="209.4" y="107.6">PC817</text>
<text x="229.9" y="102.5">3</text>
<text x="43.4" y="110.1">2</text>
<text x="67.4" y="110.1">3</text>
<text x="106.2" y="111.8" transform="rotate(-90 106.2 111.8)">jumper1</text>
<text x="46.8" y="115.2">PC817</text>
<text x="119.6" y="116.1">100n</text>
<text x="150" y="115.2">1</text>
<text x="150" y="117.8">2</text>
<text x="233.2" y="119.9" transform="rotate(-90 233.2 119.9)">minus</text>
<text x="77.5" y="123.7">1R</text>
<text x="150" y="120.3">3</text>
<text x="150" y="122.8">4</text>
<text x="150" y="125.4">5</text>
<text x="94.2" y="131.3">2N2222</text>
<text x="132.2" y="126.5">jumper1</text>
<text x="134.3" y="131.6">minus</text>
<text x="134.6" y="129">PWM</text>
<text x="150" y="127.9">6</text>
<text x="150" y="130.5">7</text>
<text x="109.5" y="136.4">1N4148</text>
<text x="134.7" y="136.6">onOff</text>
<text x="136" y="134.1">plus</text>
<text x="150" y="133">8</text>
<text x="150" y="135.5">9</text>
<text x="77.5" y="141.5">5k1</text>
<text x="124.5" y="141.7">servo</text>
<text x="148.9" y="138.1">10</text>
<text x="153.5" y="143.1">ARDUINO-SIL10</text>
<text x="106.7" y="144.3">jumper2</text>
<text x="95.2" y="151.6">510R</text>
<text x="109.5" y="154.2">100n</text>
<text x="122.2" y="154.2">100n</text>
<text x="150" y="150.8">1</text>
<text x="150" y="153.3">2</text>
<text x="150" y="155.9">3</text>
<text x="195.8" y="151.9">servo</text>
<text x="211" y="150.8">1</text>
<text x="211" y="153.3">2</text>
<text x="211" y="155.9">3</text>
<text x="150" y="158.4">4</text>
<text x="150" y="160.9">5</text>
<text x="176.4" y="157">p3.3</text>
<text x="197.6" y="159.5">nss</text>
<text x="211" y="158.4">4</text>
<text x="211" y="160.9">5</text>
<text x="135.5" y="162">ssda</text>
<text x="136.2" y="164.6">sscl</text>
<text x="150" y="163.5">6</text>
<text x="150" y="166">7</text>
<text x="193.3" y="166.9">100mosi</text>
<text x="196.4" y="164.6">miso</text>
<text x="196.7" y="166.9">n</text>
<text x="197.6" y="162">sck</text>
<text x="211" y="163.5">6</text>
<text x="211" y="166">7</text>
<text x="135.7" y="169.7">svcc</text>
<text x="150" y="168.6">8</text>
<text x="153.5" y="173.6">ARDUINO-SIL8</text>
<text x="198.5" y="169.7">dc</text>
<text x="211" y="168.6">8</text>
<text x="214.5" y="173.6">ARDUINO-SIL8</text>
<text x="138.3" y="178.7">100n</text>
</g>
<g font-size="2.4" fill="#0000c0">
<text x="80.1" y="8.3">p5</text>
<text x="102.9" y="41.3">p3.3</text>
</g>
<g font-size="2.4" fill="#800000">
<text x="212.7" y="8.3">A</text>
<text x="227.9" y="8.3">C</text>
<text x="212.7" y="18.5">K</text>
<text x="228" y="18.5">E</text>
<text x="210.2" y="51.5">A</text>
<text x="225.4" y="51.5">C</text>
<text x="210.2" y="61.7">K</text>
<text x="225.4" y="61.7">E</text>
<text x="210.2" y="94.7">A</text>
<text x="225.4" y="94.7">C</text>
<text x="47.6" y="102.4">A</text>
<text x="62.8" y="102.4">C</text>
<text x="210.2" y="104.9">K</text>
<text x="225.4" y="104.9">E</text>
<text x="47.6" y="112.5">K</text>
<text x="62.9" y="112.5">E</text>
</g>
</svg>
